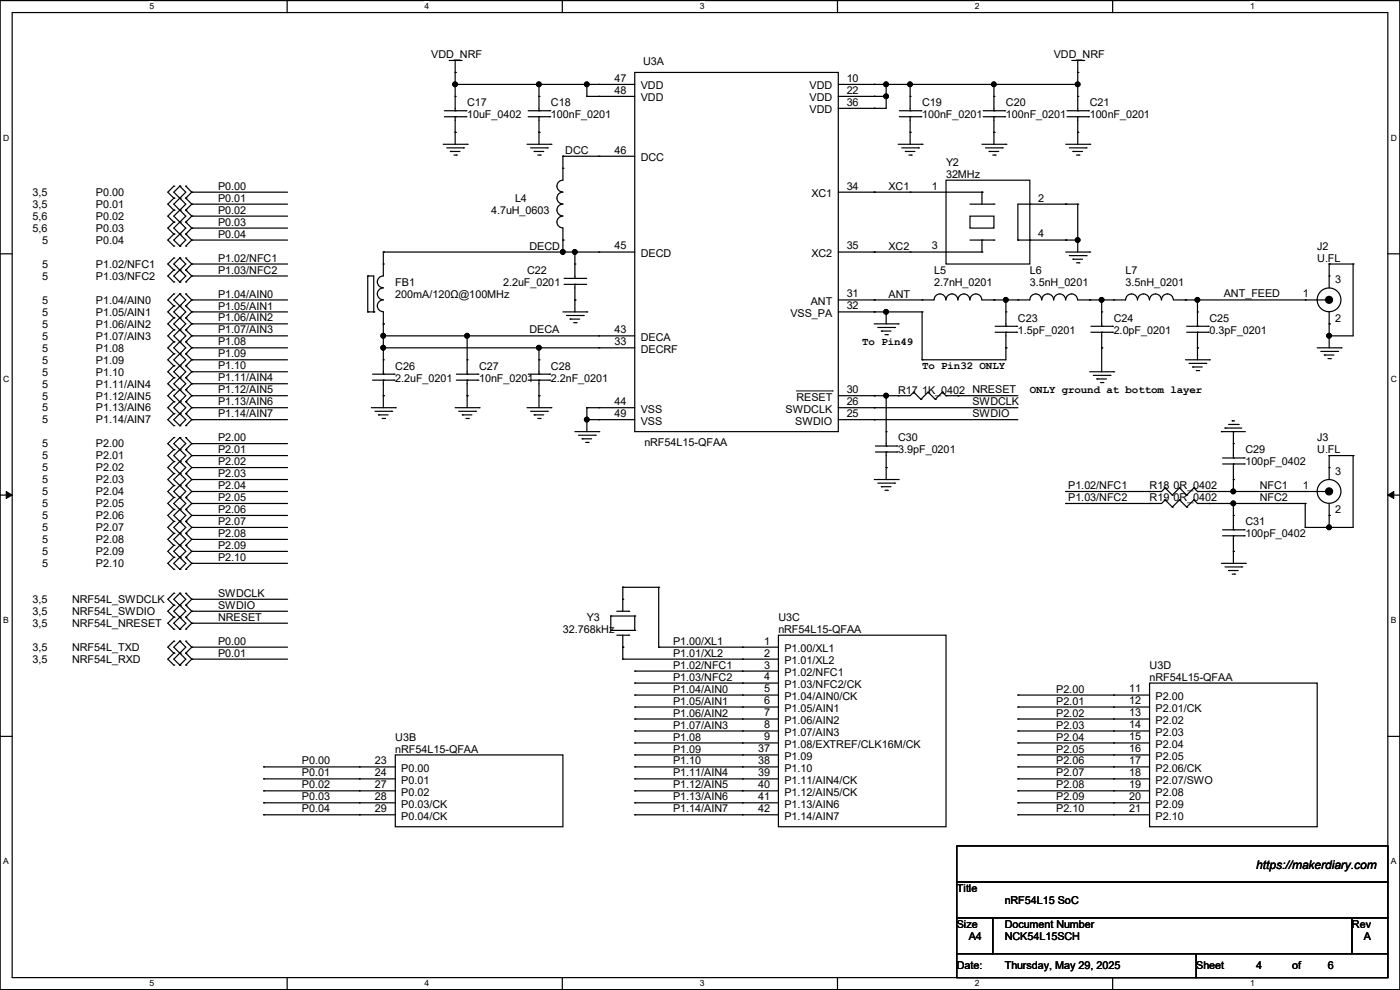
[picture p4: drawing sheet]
<svg xmlns="http://www.w3.org/2000/svg" width="297mm" height="210mm" viewBox="0 0 297 210" stroke-linecap="round" stroke-linejoin="round" font-family="sans-serif">
<path d="M0 .1h297v209.8h-297zM2.6 2.7h291.8v204.7h-291.8z" fill="none" stroke="#000" stroke-width=".25"/>
<g fill="#fff">
<path d="M31.7 .4h1v2h-1z"/>
<path d="M31.7 207.6h1v2h-1z"/>
</g>
<path d="M60.9 .1v2.6M60.9 207.4v2.5" fill="none" stroke="#000" stroke-width=".25"/>
<g fill="#fff">
<path d="M90.1 .4h1v2h-1z"/>
<path d="M90.1 207.6h1v2h-1z"/>
</g>
<path d="M119.3 .1v2.6M119.3 207.4v2.5" fill="none" stroke="#000" stroke-width=".25"/>
<g fill="#fff">
<path d="M148.5 .4h.9v2h-.9z"/>
<path d="M148.5 207.6h.9v2h-.9z"/>
</g>
<path d="M177.7 .1v2.6M177.7 207.4v2.5" fill="none" stroke="#000" stroke-width=".25"/>
<g fill="#fff">
<path d="M206.8 .4h1v2h-1z"/>
<path d="M206.8 207.6h1v2h-1z"/>
</g>
<path d="M236.1 .1v2.6M236.1 207.4v2.5" fill="none" stroke="#000" stroke-width=".25"/>
<g fill="#fff">
<path d="M265.2 .4h1v2h-1z"/>
<path d="M265.2 207.6h1v2h-1z"/>
<path d="M.7 28.2h1.2v2h-1.2z"/>
<path d="M295.1 28.2h1.2v2h-1.2z"/>
<path d="M.7 79.4h1.2v2h-1.2z"/>
<path d="M295.1 79.4h1.2v2h-1.2z"/>
</g>
<path d="M0 53.8h2.6M294.4 53.8h2.6" fill="none" stroke="#000" stroke-width=".25"/>
<g fill="#fff">
<path d="M.7 130.6h1.2v2h-1.2z"/>
<path d="M295.1 130.6h1.1v2h-1.1z"/>
</g>
<path d="M0 105h2.6M294.4 105h2.6" fill="none" stroke="#000" stroke-width=".25"/>
<path d="M1.3 104.3l1.3 .7-1.3 .7zM294.4 105l1.3-.7v1.4z" fill="#000" stroke="#000" stroke-width=".21"/>
<g fill="#fff">
<path d="M.7 181.8h1.2v2h-1.2z"/>
<path d="M295.1 181.8h1.1v2h-1.1z"/>
</g>
<g fill="none" stroke="#000" stroke-width=".25">
<path d="M95.3 12.8h2.5M96.6 15.4h.1M96.6 17.9h.1M96.6 12.8v10.7M96.6 17.9h38.1M97.8 12.8h.1M114.3 17.9h.1M114.3 17.9v5.6M124.5 17.9h.1M124.5 17.9v2.5M127 17.9h.1M134.7 15.4h43.1v76.2h-43.1z"/>
<path d="M177.8 17.9h50.8M185.5 17.9h.1M188 17.9h.1M188 17.9v5.1h-10.2M193.1 17.9h.1M193.1 17.9v5.6M210.9 17.9h.1M210.9 17.9v5.6M227.4 12.8h2.5M228.6 15.4h.1M228.6 17.9h.1M228.6 12.8v10.7"/>
<path d="M229.9 12.8h.1M36.9 39.5h.1M36.9 39.5l-1.3 1.3 1.3 1.2M38.1 39.5h.1M38.1 39.5l-1.2 1.3 2.5 2.5-2.5 2.5 2.5 2.6-2.5 2.5 1.2 1.3M38.1 39.5l1.3 1.3-2.5 2.5 2.5 2.5-2.5 2.6 2.5 2.5-1.3 1.3M39.4 39.5h.1M39.4 39.5l1.3 1.3M94 30.6h5.1M94.3 24.8h4.5M94.3 23.5h4.5M94.8 31.4h3.5"/>
<path d="M95.5 32.1h.1M95.5 32.1h2.1M96.3 32.9h.5M96.6 23.5h.1M96.6 24.8h.1M96.6 20.4h.1M96.6 28.1h.1M96.6 24.8v5.8M96.8 32.9h.1M98.3 31.4h.1M98.8 24.8h.1M98.8 23.5h.1"/>
<path d="M99.1 30.6h.1M111.8 30.6h5.1M112.1 24.8h4.5M112.1 23.5h4.5M112.6 31.4h3.5M113.3 32.1h.1M113.3 32.1h2.1M114.1 32.9h.5M114.3 23.5h.1M114.3 24.8h.1M114.3 20.4h.1M114.3 28.1h.1"/>
<path d="M114.3 24.8v5.8M114.6 32.9h.1M116.1 31.4h.1M116.6 24.8h.1M116.6 23.5h.1M116.9 30.6h.1M119.4 33.1v5.1a1.25 1.25 0 0 0-1.2 1.3 1.25 1.25 0 0 0 1.2 1.2M119.4 35.7h.1M119.4 33.1h.1M119.4 33.1h15.3M124.5 20.4h.1M124.5 20.4h10.2"/>
<path d="M127 20.4h.1M127 33.1h.1M177.8 20.4h10.2M185.5 20.4h.1M185.5 23h.1M188 20.4h.1M190.5 30.6h5.1M190.8 24.8h4.6M190.8 23.5h4.6M191.3 31.4h3.6M192.1 32.1h.1M192.1 32.1h2"/>
<path d="M192.8 32.9h.5M193.1 23.5h.1M193.1 24.8h.1M193.1 20.4h.1M193.1 28.1h.1M193.1 24.8v5.8M193.3 32.9h.1M194.9 31.4h.1M195.4 24.8h.1M195.4 23.5h.1M195.6 30.6h.1M200.7 38.2h17.8v17.8h-17.8z"/>
<path d="M208.3 30.6h5.1M208.6 24.8h4.5M208.6 23.5h4.5M209.1 31.4h3.5M209.8 32.1h.1M209.8 32.1h2.1M210.6 32.9h.5M210.9 23.5h.1M210.9 24.8h.1M210.9 20.4h.1M210.9 28.1h.1M210.9 24.8v5.8"/>
<path d="M211.1 32.9h.1M212.6 31.4h.1M213.1 24.8h.1M213.1 23.5h.1M213.4 30.6h.1M226.1 30.6h5.1M226.4 24.8h4.5M226.4 23.5h4.5M226.9 31.4h3.5M227.6 32.1h.1M227.6 32.1h2.1M228.4 32.9h.5"/>
<path d="M228.6 23.5h.1M228.6 24.8h.1M228.6 20.4h.1M228.6 28.1h.1M228.6 24.8v5.8M228.9 32.9h.1M230.4 31.4h.1M230.9 24.8h.1M230.9 23.5h.1M231.2 30.6h.1M36.9 42h.1M36.9 44.6h.1"/>
<path d="M36.9 47.1h.1M36.9 49.7h.1M36.9 52.2h.1M36.9 54.7h.1M36.9 57.3h.1M36.9 59.8h.1M36.9 44.6l-1.3 1.2 1.3 1.3M36.9 42l-1.3 1.3 1.3 1.3M36.9 47.1l-1.3 1.3 1.3 1.3M36.9 49.7l-1.3 1.2 1.3 1.3M36.9 54.7l-1.3 1.3 1.3 1.3M36.9 57.3l-1.3 1.2 1.3 1.3"/>
<path d="M38.1 42h.1M38.1 44.6h.1M38.1 47.1h.1M38.1 49.7h.1M38.1 52.2h.1M38.1 57.3h.1M38.1 54.7h.1M38.1 59.8h.1M38.1 54.7l-1.2 1.3 2.5 2.5-1.3 1.3M38.1 54.7l1.3 1.3-2.5 2.5 1.2 1.3M39.4 42h.1M39.4 44.6h.1"/>
<path d="M39.4 47.1h.1M39.4 49.7h.1M39.4 52.2h.1M39.4 54.7h.1M39.4 57.3h.1M39.4 59.8h.1M39.4 44.6l1.3 1.2M39.4 47.1l1.3 1.3M39.4 42l1.3 1.3M39.4 49.7l1.3 1.2M39.4 54.7l1.3 1.3M39.4 57.3l1.3 1.2"/>
<path d="M40.7 40.8h.1M40.7 43.3h.1M40.7 45.8h.1M40.7 48.4h.1M40.7 50.9h.1M40.7 56h.1M40.7 58.5h.1M40.7 40.8l-1.3 1.2M40.7 43.3l-1.3 1.3M40.7 45.8l-1.3 1.3M40.7 48.4l-1.3 1.3M40.7 50.9l-1.3 1.3"/>
<path d="M40.7 56l-1.3 1.3M40.7 58.5l-1.3 1.3M40.7 40.8h20.3M40.7 58.5h20.3M40.7 43.3h20.3M40.7 50.9h20.3M40.7 56h20.3M40.7 45.8h20.3M40.7 48.4h20.3M78 58.5h.1M78 58.5h1.3v7.7M78 58.5v7.7"/>
<path d="M81.3 53.5v5a1.25 1.25 0 0 0-1.2 1.3 1.25 1.25 0 0 0 1.2 1.2M81.3 56h.1M81.3 53.5h.1M81.3 53.5h53.4M119.4 50.9h.1M119.4 53.5h.1M119.4 40.8a1.25 1.25 0 0 0-1.2 1.2 1.25 1.25 0 0 0 1.2 1.3M119.4 43.3a1.25 1.25 0 0 0-1.2 1.3 1.25 1.25 0 0 0 1.2 1.2 1.27 1.27 0 0 0-1.2 1.3 1.27 1.27 0 0 0 1.2 1.2v5.2M119.7 59.1h4.5M122 59.1h.1M122 56h.1M122 53.5h.1"/>
<path d="M122 53.5v5.6M124.2 59.1h.1M127 53.5h.1M177.8 53.5h30.5M177.8 40.8h30.5M185.5 40.8h.1M185.5 53.5h.1M193.1 40.8h.1M193.1 53.5h.1M205.8 45.8h5.1v2.6h-5.1zM205.8 43.3h5.1M205.8 50.9h5.1"/>
<path d="M208.3 53.5h.1M208.3 40.8h.1M208.3 50.9h.1M208.3 40.8v2.5M208.3 50.9v2.6M210.9 43.3h.1M210.9 50.9h.1M215.9 50.9h.1M215.9 50.9h12.7M218.5 50.9h.1M218.5 43.3h.1M226.1 43.3h.1"/>
<path d="M226.1 50.9h.1M226.1 53.5h5.1M226.9 54.2h3.5M227.6 55h.1M227.6 55h2.1M228.4 55.8h.5M228.6 43.3h.1M228.6 50.9h.1M228.6 43.3v10.2M228.6 43.3h-12.7v7.6M228.9 55.8h.1M230.4 54.2h.1"/>
<path d="M231.2 53.5h.1M282 58.5h.1M282 56h.1M282 56v5.1M282 56h5.1M287.1 56h.1M287.1 56v15.2h-5.1M36.9 62.4h.1M36.9 64.9h.1M36.9 67.4h.1M36.9 70h.1M36.9 72.5h.1"/>
<path d="M36.9 75.1h.1M36.9 77.6h.1M36.9 62.4l-1.3 1.2 1.3 1.3M36.9 67.4l-1.3 1.3 1.3 1.3M36.9 64.9l-1.3 1.3 1.3 1.2M36.9 70l-1.3 1.2 1.3 1.3M36.9 72.5l-1.3 1.3 1.3 1.3M36.9 75.1l-1.3 1.2 1.3 1.3M36.9 77.6l-1.3 1.3 1.3 1.2M38.1 64.9h.1M38.1 62.4h.1M38.1 67.4h.1"/>
<path d="M38.1 70h.1M38.1 72.5h.1M38.1 75.1h.1M38.1 77.6h.1M38.1 62.4l-1.2 1.2 2.5 2.6-2.5 2.5 2.5 2.5-2.5 2.6 2.5 2.5-2.5 2.6 2.5 2.5-2.5 2.5 2.5 2.6-2.5 2.5 1.2 1.3M38.1 62.4l1.3 1.2-2.5 2.6 2.5 2.5-2.5 2.5 2.5 2.6-2.5 2.5 2.5 2.6-2.5 2.5 2.5 2.5-2.5 2.6 2.5 2.5-1.3 1.3M39.4 62.4h.1M39.4 64.9h.1M39.4 67.4h.1M39.4 70h.1M39.4 72.5h.1M39.4 75.1h.1"/>
<path d="M39.4 77.6h.1M39.4 62.4l1.3 1.2M39.4 67.4l1.3 1.3M39.4 64.9l1.3 1.3M39.4 72.5l1.3 1.3M39.4 75.1l1.3 1.2M39.4 70l1.3 1.2M39.4 77.6l1.3 1.3M40.7 63.6h.1M40.7 66.2h.1M40.7 68.7h.1M40.7 71.2h.1"/>
<path d="M40.7 73.8h.1M40.7 76.3h.1M40.7 78.9h.1M40.7 66.2h20.3M40.7 78.9h20.3M40.7 76.3h20.3M40.7 73.8h20.3M40.7 68.7h20.3M40.7 63.6l-1.3 1.3M40.7 66.2l-1.3 1.2M40.7 68.7l-1.3 1.3M40.7 71.2l-1.3 1.3"/>
<path d="M40.7 73.8l-1.3 1.3M40.7 76.3l-1.3 1.3M40.7 78.9l-1.3 1.2M40.7 71.2h20.3M40.7 63.6h20.3M78 66.2h.1M78 66.2h1.3M79 79.4h4.6M79.3 66.2h.1M81.3 61.1a1.25 1.25 0 0 0-1.2 1.2 1.25 1.25 0 0 0 1.2 1.3M81.3 63.6a1.25 1.25 0 0 0-1.2 1.3 1.25 1.25 0 0 0 1.2 1.2M81.3 68.7h.1"/>
<path d="M81.3 79.4h.1M81.3 76.3h.1M81.3 73.8h.1M81.3 71.2h.1M81.3 73.8h53.4M81.3 71.2h53.4M81.3 66.2v13.2M83.6 79.4h.1M96.8 79.4h4.6M99.1 79.4h.1M99.1 76.3h.1M99.1 71.2h.1"/>
<path d="M99.1 71.2v8.2M101.4 79.4h.1M112.1 79.4h4.5M114.3 79.4h.1M114.3 76.3h.1M114.3 73.8h.1M114.3 73.8v5.6M116.6 79.4h.1M119.4 66.2h5.1M119.7 60.3h4.5M120.2 66.9h3.5M120.9 67.7h.1"/>
<path d="M120.9 67.7h2.1M121.7 68.5h.5M122 60.3h.1M122 63.6h.1M122 60.3v5.9M122.2 68.5h.1M123.7 66.9h.1M124.2 60.3h.1M124.5 66.2h.1M127 71.2h.1M127 73.8h.1M177.8 63.6h20.4a1.25 1.25 0 0 1 1.2-1.2 1.25 1.25 0 0 1 1.3 1.2"/>
<path d="M177.8 66.2h17.8M185.5 63.6h.1M185.5 66.2h.1M185.5 68.7h5M186.2 69.5h3.6M187 70.2h.1M187 70.2h2M187.7 71h.6M188 66.2h.1M188 66.2v2.5M188.3 71h.1M189.8 69.5h.1"/>
<path d="M190.5 68.7h.1M195.6 63.6h.1M195.6 66.2h.1M195.6 76.3h.1M195.6 66.2v10.1M203.2 63.6a1.25 1.25 0 0 0-1.2-1.2 1.25 1.25 0 0 0-1.3 1.2M205.7 63.6a1.25 1.25 0 0 0-1.2-1.2 1.25 1.25 0 0 0-1.3 1.2M208.3 63.6a1.25 1.25 0 0 0-1.3-1.2 1.25 1.25 0 0 0-1.2 1.2M208.3 63.6h10.2a1.25 1.25 0 0 1 1.2-1.2 1.25 1.25 0 0 1 1.3 1.2M210.9 63.6h.1M211.1 70.5h4.6M211.1 69.2h4.6"/>
<path d="M213.4 69.2h.1M213.4 70.5h.1M213.4 66.2h.1M213.4 73.8h.1M213.4 63.6h.1M213.4 70.5v5.8h-17.8M213.4 63.6v5.6M215.7 70.5h.1M215.7 69.2h.1M215.9 63.6h.1M223.5 63.6a1.25 1.25 0 0 0-1.2-1.2 1.25 1.25 0 0 0-1.3 1.2M226.1 63.6a1.25 1.25 0 0 0-1.3-1.2 1.25 1.25 0 0 0-1.2 1.2"/>
<path d="M228.6 63.6a1.25 1.25 0 0 0-1.2-1.2 1.25 1.25 0 0 0-1.3 1.2M228.6 63.6h10.2a1.27 1.27 0 0 1 1.3-1.2 1.27 1.27 0 0 1 1.2 1.2 1.25 1.25 0 0 1 1.3-1.2 1.25 1.25 0 0 1 1.2 1.2M231.2 63.6h.1M231.2 78.9h5.1M231.4 70.5h4.6M231.4 69.2h4.6M231.9 79.6h3.6M233.7 69.2h.1M233.7 70.5h.1M233.7 66.2h.1M233.7 73.8h.1M233.7 63.6h.1"/>
<path d="M233.7 63.6v5.6M233.7 70.5v8.4M235.5 79.6h.1M236 70.5h.1M236 69.2h.1M236.3 78.9h.1M236.3 63.6h.1M246.4 63.6a1.25 1.25 0 0 0-1.3-1.2 1.25 1.25 0 0 0-1.2 1.2M248.9 63.6a1.25 1.25 0 0 0-1.2-1.2 1.25 1.25 0 0 0-1.3 1.2M249 63.6h32.2M251.5 63.6h.1M251.5 76.3h5.1"/>
<path d="M251.8 70.5h4.5M251.8 69.2h4.5M252.3 77.1h3.5M253 77.9h.1M253 77.9h2.1M253.8 78.6h.5M254 69.2h.1M254 70.5h.1M254 66.2h.1M254 73.8h.1M254 63.6h.1M254 63.6v5.6"/>
<path d="M254 70.5v5.8M254.3 78.6h.1M255.8 77.1h.1M256.3 70.5h.1M256.3 69.2h.1M256.6 76.3h.1M276.9 63.6h.1M279.4 73.8h5.1M280.2 74.5h3.6M281 75.3h.1M281 75.3h2M281.2 63.6h.1"/>
<path d="M281.7 76.1h.5M282 68.7h.1M282 71.2h.1M282 66.2v7.6M282.2 76.1h.1M283.8 74.5h.1M284.5 73.8h.1M36.9 80.1h.1M36.9 82.7h.1M36.9 85.2h.1M36.9 87.8h.1M36.9 90.3h.1"/>
<path d="M36.9 92.8h.1M36.9 95.4h.1M36.9 97.9h.1M36.9 80.1l-1.3 1.3 1.3 1.3M36.9 82.7l-1.3 1.2 1.3 1.3M36.9 85.2l-1.3 1.3 1.3 1.3M36.9 87.8l-1.3 1.2 1.3 1.3M36.9 92.8l-1.3 1.3 1.3 1.3M36.9 97.9l-1.3 1.3 1.3 1.3M36.9 95.4l-1.3 1.2 1.3 1.3M38.1 80.1h.1M38.1 82.7h.1"/>
<path d="M38.1 85.2h.1M38.1 87.8h.1M38.1 90.3h.1M38.1 95.4h.1M38.1 92.8h.1M38.1 97.9h.1M38.1 92.8l-1.2 1.3 2.5 2.5-2.5 2.6 2.5 2.5-2.5 2.6 2.5 2.5-2.5 2.5 2.5 2.6-2.5 2.5 2.5 2.6-2.5 2.5 1.2 1.3M38.1 92.8l1.3 1.3-2.5 2.5 2.5 2.6-2.5 2.5 2.5 2.6-2.5 2.5 2.5 2.5-2.5 2.6 2.5 2.5-2.5 2.6 2.5 2.5-1.3 1.3M39.4 80.1h.1M39.4 82.7h.1M39.4 85.2h.1M39.4 87.8h.1"/>
<path d="M39.4 90.3h.1M39.4 92.8h.1M39.4 95.4h.1M39.4 97.9h.1M39.4 80.1l1.3 1.3M39.4 82.7l1.3 1.2M39.4 85.2l1.3 1.3M39.4 87.8l1.3 1.2M39.4 92.8l1.3 1.3M39.4 95.4l1.3 1.2M39.4 97.9l1.3 1.3M40.7 81.4h.1"/>
<path d="M40.7 83.9h.1M40.7 86.5h.1M40.7 89h.1M40.7 94.1h.1M40.7 96.6h.1M40.7 99.2h.1M40.7 86.5h20.3M40.7 81.4l-1.3 1.3M40.7 83.9l-1.3 1.3M40.7 86.5l-1.3 1.3M40.7 89l-1.3 1.3M40.7 94.1l-1.3 1.3"/>
<path d="M40.7 96.6l-1.3 1.3M40.7 99.2l-1.3 1.3M40.7 89h20.3M40.7 83.9h20.3M40.7 81.4h20.3M40.7 94.1h20.3M40.7 96.6h20.3M40.7 99.2h20.3M78.8 86.5h5.1M79 80.6h4.6M79.5 87.2h3.6M80.3 88h.1"/>
<path d="M80.3 88h2M81.1 88.8h.5M81.3 80.6h.1M81.3 83.9h.1M81.3 80.6v5.9M81.6 88.8h.1M83.1 87.2h.1M83.6 80.6h.1M83.9 86.5h.1M96.6 86.5h5M96.8 80.6h4.6M97.3 87.2h3.6"/>
<path d="M98.1 88h.1M98.1 88h2M98.8 88.8h.6M99.1 80.6h.1M99.1 83.9h.1M99.1 80.6v5.9M99.4 88.8h.1M100.9 87.2h.1M101.4 80.6h.1M101.6 86.5h.1M111.8 86.5h5.1M112.1 80.6h4.5"/>
<path d="M112.6 87.2h3.5M113.3 88h.1M113.3 88h2.1M114.1 88.8h.5M114.3 80.6h.1M114.3 83.9h.1M114.3 80.6v5.9M114.6 88.8h.1M116.1 87.2h.1M116.6 80.6h.1M116.9 86.5h.1M122 91.6h5"/>
<path d="M122.7 92.3h3.6M123.5 93.1h.1M123.5 93.1h2M124.2 93.9h.6M124.5 86.5h.1M124.5 89h.1M124.5 86.5h10.2M124.5 89h10.2M124.5 86.5v5.1M124.8 93.9h.1M126.3 92.3h.1M127 91.6h.1"/>
<path d="M127 86.5h.1M127 89h.1M177.8 86.5h38.1M177.8 89h38.1M185.5 83.9h.1M185.5 86.5h.1M185.5 89h.1M185.7 95.9h4.6M185.7 94.6h4.6M188 94.6h.1M188 95.9h.1M188 91.6h.1"/>
<path d="M188 99.2h.1M188 83.9h.1M188 83.9v10.7M188 95.9v5.8M190.3 95.9h.1M190.3 94.6h.1M190.5 83.9h.1M193.8 83.2h.1M193.8 83.2l-.7 .7h-15.3M193.8 83.2l1.6 1.5M195.4 84.7h.1M196.9 83.2h.1"/>
<path d="M196.9 83.2l-1.5 1.5M196.9 83.2l1.5 1.5M198.4 84.7h.1M199.9 83.2h.1M199.9 83.2l-1.5 1.5M199.9 83.2l.8 .7M200.7 83.9h.1M200.7 83.9h15.2M203.2 83.9h.1M232.7 80.4h.1M232.7 80.4h2M233.5 81.2h.5"/>
<path d="M234 81.2h.1M259.1 91.6h.1M259.1 91.6h5.1M259.4 98.4h4.5M259.4 97.2h4.5M259.9 90.8h.1M259.9 90.8h3.5M260.6 90h2.1M261.4 89.3h.1M261.4 89.3h.5M261.7 97.2h.1M261.7 98.4h.1"/>
<path d="M261.7 94.1h.1M261.7 91.6h.1M261.7 91.6v5.6M261.7 98.4v5.9M262.7 90h.1M263.9 98.4h.1M263.9 97.2h.1M282 99.2h.1M282 96.6h.1M282 96.6v5.1M282 96.6h5.1M287.1 96.6h.1"/>
<path d="M287.1 96.6v15.3h-10.2M36.9 100.5h.1M36.9 103h.1M36.9 105.5h.1M36.9 108.1h.1M36.9 110.6h.1M36.9 113.2h.1M36.9 115.7h.1M36.9 118.2h.1M36.9 100.5l-1.3 1.2 1.3 1.3M36.9 103l-1.3 1.3 1.3 1.2M36.9 105.5l-1.3 1.3 1.3 1.3"/>
<path d="M36.9 108.1l-1.3 1.2 1.3 1.3M36.9 110.6l-1.3 1.3 1.3 1.3M36.9 113.2l-1.3 1.2 1.3 1.3M36.9 115.7l-1.3 1.3 1.3 1.2M36.9 118.2l-1.3 1.3 1.3 1.3M38.1 100.5h.1M38.1 103h.1M38.1 105.5h.1M38.1 108.1h.1M38.1 110.6h.1M38.1 113.2h.1M38.1 115.7h.1"/>
<path d="M38.1 118.2h.1M39.4 100.5h.1M39.4 103h.1M39.4 105.5h.1M39.4 108.1h.1M39.4 110.6h.1M39.4 113.2h.1M39.4 115.7h.1M39.4 118.2h.1M39.4 100.5l1.3 1.2M39.4 103l1.3 1.3M39.4 105.5l1.3 1.3"/>
<path d="M39.4 108.1l1.3 1.2M39.4 110.6l1.3 1.3M39.4 113.2l1.3 1.2M39.4 115.7l1.3 1.3M39.4 118.2l1.3 1.3M40.7 101.7h.1M40.7 104.3h.1M40.7 106.8h.1M40.7 109.3h.1M40.7 111.9h.1M40.7 114.4h.1M40.7 117h.1"/>
<path d="M40.7 119.5h.1M40.7 101.7h20.3M40.7 119.5h20.3M40.7 101.7l-1.3 1.3M40.7 104.3l-1.3 1.2M40.7 106.8l-1.3 1.3M40.7 109.3l-1.3 1.3M40.7 111.9l-1.3 1.3M40.7 114.4l-1.3 1.3M40.7 117l-1.3 1.2M40.7 119.5l-1.3 1.3M40.7 104.3h20.3"/>
<path d="M40.7 106.8h20.3M40.7 109.3h20.3M40.7 111.9h20.3M40.7 114.4h20.3M40.7 117h20.3M185.5 101.7h5M186.2 102.5h3.6M187 103.3h.1M187 103.3h2M187.7 104h.6M188.3 104h.1M189.8 102.5h.1"/>
<path d="M190.5 101.7h.1M226.1 104.3h.1M226.1 106.8h.1M243.9 104.3h.1M243.9 106.8h.1M247.2 103.5h.1M247.2 106h.1M247.2 103.5l-.8 .8h-20.3M247.2 103.5l1.5 1.5M247.2 106l-.8 .8h-20.3M247.2 106l1.5 1.6M248.7 105h.1"/>
<path d="M248.7 107.6h.1M250.2 103.5h.1M250.2 106h.1M250.2 103.5l-1.5 1.5M250.2 103.5l1.6 1.5M250.2 106l-1.5 1.6M250.2 106l1.6 1.6M251.8 105h.1M251.8 107.6h.1M253.3 103.5h.1M253.3 106h.1M253.3 103.5l-1.5 1.5"/>
<path d="M253.3 103.5l.7 .8M253.3 106l-1.5 1.6M253.3 106l.7 .8M254 104.3h.1M254 106.8h.1M254 104.3h27.2M254 106.8h22.9M256.6 104.3h.1M256.6 106.8h.1M259.1 119.5h5.1M259.4 113.7h4.5M259.4 112.4h4.5"/>
<path d="M261.7 112.4h.1M261.7 113.7h.1M261.7 109.3h.1M261.7 117h.1M261.7 101.7h.1M261.7 106.8h.1M261.7 104.3h.1M261.7 106.8v5.6M261.7 113.7v5.8M263.9 113.7h.1M263.9 112.4h.1M264.2 119.5h.1"/>
<path d="M276.9 104.3h.1M276.9 111.9h.1M276.9 106.8h.1M276.9 106.8v5.1M281.2 104.3h.1M282 109.3h.1M282 111.9h.1M282 106.8v5.1M36.9 120.8h.1M36.9 125.9h.1M36.9 128.4h.1M36.9 130.9h.1"/>
<path d="M36.9 133.5h.1M36.9 138.6h.1M36.9 136h.1M36.9 125.9l-1.3 1.2 1.3 1.3M36.9 130.9l-1.3 1.3 1.3 1.3M36.9 128.4l-1.3 1.3 1.3 1.2M36.9 136l-1.3 1.3 1.3 1.3M36.9 138.6l-1.3 1.2 1.3 1.3M38.1 120.8h.1M38.1 128.4h.1M38.1 125.9h.1M38.1 130.9h.1"/>
<path d="M38.1 133.5h.1M38.1 138.6h.1M38.1 136h.1M38.1 125.9l-1.2 1.2 2.5 2.6-2.5 2.5 1.2 1.3M38.1 125.9l1.3 1.2-2.5 2.6 2.5 2.5-1.3 1.3M38.1 136l1.3 1.3-2.5 2.5 1.2 1.3M38.1 136l-1.2 1.3 2.5 2.5-1.3 1.3M39.4 120.8h.1M39.4 125.9h.1M39.4 128.4h.1M39.4 130.9h.1M39.4 133.5h.1"/>
<path d="M39.4 138.6h.1M39.4 136h.1M39.4 130.9l1.3 1.3M39.4 125.9l1.3 1.2M39.4 128.4l1.3 1.3M39.4 136l1.3 1.3M39.4 138.6l1.3 1.2M40.7 127.1h.1M40.7 129.7h.1M40.7 132.2h.1M40.7 137.3h.1M40.7 139.8h.1"/>
<path d="M40.7 127.1l-1.3 1.3M40.7 129.7l-1.3 1.2M40.7 132.2l-1.3 1.3M40.7 139.8l-1.3 1.3M40.7 137.3l-1.3 1.3M40.7 129.7h20.3M40.7 137.3h20.3M40.7 139.8h20.3M40.7 127.1h20.3M40.7 132.2h20.3M129.6 130.7h.1M129.6 133.7h.1"/>
<path d="M129.6 133.7h5.1M129.6 130.7h5.1M129.6 130.7v3M130.9 134.7h2.5M130.9 129.7h2.5M132.1 137.3h.1M132.1 127.1h.1M132.1 139.8h.1M132.1 124.6h.1M132.1 124.6v5.1M132.1 134.7v5.1M132.1 139.8h33"/>
<path d="M132.1 124.6h7.6M133.4 134.7h.1M133.4 129.7h.1M134.7 133.7h.1M134.7 130.7h.1M134.7 130.7v3M139.7 124.6h.1M139.7 137.3h.1M139.7 137.3h25.4M139.7 124.6v12.7M157.5 137.3h.1M157.5 139.8h.1"/>
<path d="M165.1 134.7h35.6v40.7h-35.6zM259.9 120.3h3.5M260.6 121h.1M260.6 121h2.1M261.4 121.8h.5M261.9 121.8h.1M263.4 120.3h.1M0 156.2h2.6M36.9 141.1h.1M38.1 141.1h.1M39.4 141.1h.1M134.7 142.4h.1"/>
<path d="M134.7 144.9h.1M134.7 147.4h.1M134.7 150h.1M134.7 152.5h.1M134.7 155.1h.1M134.7 157.6h.1M134.7 147.4h30.4M134.7 150h30.4M134.7 152.5h30.4M134.7 155.1h30.4M134.7 157.6h30.4M134.7 142.4h30.4"/>
<path d="M134.7 144.9h30.4M157.5 142.4h.1M157.5 144.9h.1M157.5 147.4h.1M157.5 150h.1M157.5 152.5h.1M157.5 155.1h.1M157.5 157.6h.1M215.9 147.4h.1M215.9 150h.1M215.9 152.5h.1M215.9 155.1h.1"/>
<path d="M215.9 157.6h.1M215.9 147.4h28M215.9 150h28M215.9 152.5h28M215.9 155.1h28M215.9 157.6h28M236.3 147.4h.1M236.3 150h.1M236.3 152.5h.1M236.3 155.1h.1M236.3 157.6h.1M243.9 144.9h35.5v30.5h-35.5z"/>
<path d="M294.4 156.2h2.6M55.9 162.7h.1M55.9 165.2h.1M55.9 167.8h.1M55.9 170.3h.1M55.9 172.8h.1M55.9 162.7h28M55.9 165.2h28M55.9 167.8h28M55.9 170.3h28M55.9 172.8h28M76.2 162.7h.1"/>
<path d="M76.2 165.2h.1M76.2 167.8h.1M76.2 170.3h.1M76.2 172.8h.1M83.9 160.1h35.5v15.3h-35.5zM134.7 160.1h.1M134.7 162.7h.1M134.7 165.2h.1M134.7 167.8h.1M134.7 170.3h.1M134.7 172.8h.1M134.7 162.7h30.4"/>
<path d="M134.7 165.2h30.4M134.7 167.8h30.4M134.7 170.3h30.4M134.7 172.8h30.4M134.7 160.1h30.4M157.5 160.1h.1M157.5 162.7h.1M157.5 165.2h.1M157.5 167.8h.1M157.5 170.3h.1M157.5 172.8h.1M203 179.5h91.4v7.6h-91.4z"/>
<path d="M215.9 160.1h.1M215.9 162.7h.1M215.9 165.2h.1M215.9 167.8h.1M215.9 170.3h.1M215.9 172.8h.1M215.9 162.7h28M215.9 165.2h28M215.9 167.8h28M215.9 170.3h28M215.9 172.8h28M215.9 160.1h28"/>
<path d="M236.3 160.1h.1M236.3 162.7h.1M236.3 165.2h.1M236.3 167.8h.1M236.3 170.3h.1M236.3 172.8h.1M203 187.1h91.4v7.6h-91.4zM203 194.7h7.6v7.6h-7.6zM210.6 194.7h76.2v7.6h-76.2zM286.8 194.7h7.6v7.6h-7.6zM203 202.3h50.8v5.1h-50.8zM253.8 202.3h40.6v5.1h-40.6z"/>
<circle cx="282" cy="63.6" r="2.52"/>
<circle cx="282" cy="104.2" r="2.52"/>
</g>
<path d="M169 82.9h7.6M176.6 82.9h.1" fill="none" stroke="#000" stroke-width=".21"/>
<g fill="#000" stroke="#000" stroke-width=".25">
<circle cx="96.5" cy="17.9" r=".49"/>
<circle cx="114.3" cy="17.9" r=".49"/>
<circle cx="124.5" cy="17.9" r=".49"/>
<circle cx="188" cy="17.9" r=".49"/>
<circle cx="193.1" cy="17.9" r=".49"/>
<circle cx="210.8" cy="17.9" r=".49"/>
<circle cx="228.6" cy="17.9" r=".49"/>
<circle cx="188" cy="20.4" r=".49"/>
<circle cx="119.4" cy="53.4" r=".49"/>
<circle cx="121.9" cy="53.4" r=".49"/>
<circle cx="228.6" cy="50.9" r=".49"/>
<circle cx="81.3" cy="71.2" r=".49"/>
<circle cx="81.3" cy="73.8" r=".49"/>
<circle cx="99.1" cy="71.2" r=".49"/>
<circle cx="114.3" cy="73.8" r=".49"/>
<circle cx="188" cy="66.1" r=".49"/>
<circle cx="213.4" cy="63.6" r=".49"/>
<circle cx="233.7" cy="63.6" r=".49"/>
<circle cx="254" cy="63.6" r=".49"/>
<circle cx="282" cy="71.2" r=".49"/>
<circle cx="282" cy="63.6" r=".74"/>
<circle cx="124.5" cy="89" r=".49"/>
<circle cx="188" cy="83.9" r=".49"/>
<circle cx="261.6" cy="106.8" r=".49"/>
<circle cx="261.6" cy="104.2" r=".49"/>
<circle cx="282" cy="111.9" r=".49"/>
<circle cx="282" cy="104.2" r=".74"/>
</g>
<text font-size="2.5" x="266.5" y="184.3">https://makerdiary.com</text>
<g font-size="2.3">
<text x="91.5" y="12.4">VDD_NRF</text>
<text x="130.3" y="17.4">47</text>
<text x="136.4" y="13.9">U3A</text>
<text x="179.6" y="17.4">10</text>
<text x="223.6" y="12.4">VDD_NRF</text>
<text x="99.1" y="22.5">C17</text>
<text x="116.9" y="22.5">C18</text>
<text x="130.3" y="19.9">48</text>
<text x="135.9" y="19">VDD</text>
<text x="135.9" y="21.5">VDD</text>
<text x="171.7" y="19">VDD</text>
<text x="171.7" y="21.5">VDD</text>
<text x="179.6" y="19.9">22</text>
<text x="179.6" y="22.4">36</text>
<text x="195.6" y="22.5">C19</text>
<text x="213.4" y="22.5">C20</text>
<text x="231.2" y="22.5">C21</text>
<text x="99.1" y="25.1">10uF_0402</text>
<text x="116.9" y="25.1">100nF_0201</text>
<text x="171.7" y="24">VDD</text>
<text x="195.6" y="25.1">100nF_0201</text>
<text x="213.4" y="25.1">100nF_0201</text>
<text x="231.2" y="25.1">100nF_0201</text>
<text x="119.9" y="32.6">DCC</text>
<text x="130.3" y="32.6">46</text>
<text x="135.9" y="34.2">DCC</text>
<text x="200.7" y="35.2">Y2</text>
<text x="6.9" y="41.6">3,5</text>
<text x="20.4" y="41.6">P0.00</text>
<text x="46.3" y="40.3">P0.00</text>
<text x="172.2" y="41.8">XC1</text>
<text x="179.6" y="40.2">34</text>
<text x="188.5" y="40.3">XC1</text>
<text x="197.7" y="40.2">1</text>
<text x="200.7" y="37.8">32MHz</text>
<text x="6.9" y="44.1">3,5</text>
<text x="6.9" y="46.7">5,6</text>
<text x="20.4" y="44.1">P0.01</text>
<text x="20.4" y="46.7">P0.02</text>
<text x="46.3" y="42.8">P0.01</text>
<text x="46.3" y="45.3">P0.02</text>
<text x="46.3" y="47.9">P0.03</text>
<text x="104.2" y="45.4">4.7uH_0603</text>
<text x="109.3" y="42.8">L4</text>
<text x="220.3" y="42.8">2</text>
<text x="6.9" y="49.2">5,6</text>
<text x="8.9" y="51.7">5</text>
<text x="20.4" y="49.2">P0.03</text>
<text x="20.4" y="51.7">P0.04</text>
<text x="46.3" y="50.4">P0.04</text>
<text x="112.3" y="53">DECD</text>
<text x="130.3" y="52.9">45</text>
<text x="179.6" y="52.9">35</text>
<text x="188.5" y="53">XC2</text>
<text x="197.7" y="52.9">3</text>
<text x="220.3" y="50.4">4</text>
<text x="279.4" y="53">J2</text>
<text x="8.9" y="56.8">5</text>
<text x="8.9" y="59.4">5</text>
<text x="20.4" y="56.8">P1.02/NFC1</text>
<text x="20.4" y="59.4">P1.03/NFC2</text>
<text x="46.3" y="55.5">P1.02/NFC1</text>
<text x="46.3" y="58">P1.03/NFC2</text>
<text x="111.8" y="58.1">C22</text>
<text x="135.9" y="54.5">DECD</text>
<text x="172.2" y="54.5">XC2</text>
<text x="198.2" y="58.1">L5</text>
<text x="218.5" y="58.1">L6</text>
<text x="238.8" y="58.1">L7</text>
<text x="279.4" y="55.5">U.FL</text>
<text x="8.9" y="64.4">5</text>
<text x="20.4" y="64.4">P1.04/AIN0</text>
<text x="46.3" y="63.1">P1.04/AIN0</text>
<text x="46.3" y="65.7">P1.05/AIN1</text>
<text x="83.9" y="60.6">FB1</text>
<text x="83.9" y="63.2">200mA/120Ω@100MHz</text>
<text x="106.7" y="60.6">2.2uF_0201</text>
<text x="172" y="64.7">ANT</text>
<text x="179.6" y="63.1">31</text>
<text x="179.6" y="65.6">32</text>
<text x="188.5" y="63.1">ANT</text>
<text x="198.2" y="60.6">2.7nH_0201</text>
<text x="218.5" y="60.6">3.5nH_0201</text>
<text x="238.8" y="60.6">3.5nH_0201</text>
<text x="259.6" y="62.9">ANT_FEED</text>
<text x="276.4" y="63.1">1</text>
<text x="283.3" y="60.1">3</text>
<text x="8.9" y="67">5</text>
<text x="8.9" y="69.5">5</text>
<text x="20.4" y="67">P1.05/AIN1</text>
<text x="20.4" y="69.5">P1.06/AIN2</text>
<text x="46.3" y="68.2">P1.06/AIN2</text>
<text x="46.3" y="70.7">P1.07/AIN3</text>
<text x="112.3" y="70.7">DECA</text>
<text x="130.3" y="70.7">43</text>
<text x="167.7" y="67.2">VSS_PA</text>
<text x="215.9" y="68.2">C23</text>
<text x="215.9" y="70.8">1.5pF_0201</text>
<text x="236.3" y="68.2">C24</text>
<text x="236.3" y="70.8">2.0pF_0201</text>
<text x="256.6" y="68.2">C25</text>
<text x="256.6" y="70.8">0.3pF_0201</text>
<text x="283.3" y="68.2">2</text>
<text x="8.9" y="72.1">5</text>
<text x="8.9" y="74.6">5</text>
<text x="8.9" y="77.1">5</text>
<text x="20.4" y="72.1">P1.07/AIN3</text>
<text x="20.4" y="74.6">P1.08</text>
<text x="20.4" y="77.1">P1.09</text>
<text x="46.3" y="73.3">P1.08</text>
<text x="46.3" y="75.8">P1.09</text>
<text x="130.3" y="73.2">33</text>
<text x="135.9" y="72.3">DECA</text>
<text x="135.9" y="74.8">DECRF</text>
<text x="182.9" y="73.1">To Pin49</text>
<text x="8.9" y="79.7">5</text>
<text x="8.9" y="82.2">5</text>
<text x="20.4" y="79.7">P1.10</text>
<text x="20.4" y="82.2">P1.11/AIN4</text>
<text x="46.3" y="78.4">P1.10</text>
<text x="46.3" y="80.9">P1.11/AIN4</text>
<text x="46.3" y="83.4">P1.12/AIN5</text>
<text x="83.9" y="78.4">C26</text>
<text x="83.9" y="80.9">2.2uF_0201</text>
<text x="101.6" y="78.4">C27</text>
<text x="101.6" y="80.9">10nF_0201</text>
<text x="116.9" y="78.4">C28</text>
<text x="116.9" y="80.9">2.2nF_0201</text>
<text x="179.6" y="83.4">30</text>
<text x="190.5" y="83.5">R17 1K_0402 NRESET</text>
<text x="195.6" y="78.2">To Pin32 ONLY</text>
<text x="218.5" y="83.3">ONLY ground at bottom layer</text>
<text x="8.9" y="84.8">5</text>
<text x="8.9" y="87.3">5</text>
<text x="8.9" y="89.8">5</text>
<text x="20.4" y="84.8">P1.12/AIN5</text>
<text x="20.4" y="87.3">P1.13/AIN6</text>
<text x="20.4" y="89.8">P1.14/AIN7</text>
<text x="46.3" y="86">P1.13/AIN6</text>
<text x="46.3" y="88.5">P1.14/AIN7</text>
<text x="130.3" y="85.9">44</text>
<text x="130.3" y="88.5">49</text>
<text x="135.9" y="87.5">VSS</text>
<text x="166.7" y="87.5">SWDCLK</text>
<text x="169" y="85">RESET</text>
<text x="179.6" y="85.9">26</text>
<text x="179.6" y="88.5">25</text>
<text x="206.3" y="86">SWDCLK</text>
<text x="206.3" y="88.5">SWDIO</text>
<text x="8.9" y="94.9">5</text>
<text x="20.4" y="94.9">P2.00</text>
<text x="46.3" y="93.6">P2.00</text>
<text x="135.9" y="90.1">VSS</text>
<text x="136.7" y="94.7">nRF54L15-QFAA</text>
<text x="168.7" y="90.1">SWDIO</text>
<text x="190.5" y="93.6">C30</text>
<text x="279.4" y="93.6">J3</text>
<text x="8.9" y="97.5">5</text>
<text x="8.9" y="100">5</text>
<text x="20.4" y="97.5">P2.01</text>
<text x="20.4" y="100">P2.02</text>
<text x="46.3" y="96.1">P2.01</text>
<text x="46.3" y="98.7">P2.02</text>
<text x="46.3" y="101.2">P2.03</text>
<text x="190.5" y="96.2">3.9pF_0201</text>
<text x="264.2" y="96.2">C29</text>
<text x="264.2" y="98.7">100pF_0402</text>
<text x="279.4" y="96.2">U.FL</text>
<text x="283.3" y="100.8">3</text>
<text x="8.9" y="102.5">5</text>
<text x="8.9" y="105.1">5</text>
<text x="8.9" y="107.6">5</text>
<text x="20.4" y="102.5">P2.03</text>
<text x="20.4" y="105.1">P2.04</text>
<text x="20.4" y="107.6">P2.05</text>
<text x="46.3" y="103.8">P2.04</text>
<text x="46.3" y="106.3">P2.05</text>
<text x="226.6" y="103.8">P1.02/NFC1</text>
<text x="226.6" y="106.3">P1.03/NFC2</text>
<text x="243.9" y="103.8">R18 0R_0402</text>
<text x="243.9" y="106.3">R19 0R_0402</text>
<text x="267.3" y="103.8">NFC1</text>
<text x="267.3" y="106.3">NFC2</text>
<text x="276.4" y="103.7">1</text>
<text x="8.9" y="110.2">5</text>
<text x="8.9" y="112.7">5</text>
<text x="20.4" y="110.2">P2.06</text>
<text x="20.4" y="112.7">P2.07</text>
<text x="46.3" y="108.8">P2.06</text>
<text x="46.3" y="111.4">P2.07</text>
<text x="46.3" y="113.9">P2.08</text>
<text x="264.2" y="111.4">C31</text>
<text x="264.2" y="114">100pF_0402</text>
<text x="283.3" y="108.9">2</text>
<text x="8.9" y="115.2">5</text>
<text x="8.9" y="117.8">5</text>
<text x="20.4" y="115.2">P2.08</text>
<text x="20.4" y="117.8">P2.09</text>
<text x="46.3" y="116.5">P2.09</text>
<text x="46.3" y="119">P2.10</text>
<text x="8.9" y="120.3">5</text>
<text x="20.4" y="120.3">P2.10</text>
<text x="6.9" y="127.9">3,5</text>
<text x="6.9" y="130.5">3,5</text>
<text x="15.3" y="127.9">NRF54L_SWDCLK</text>
<text x="15.3" y="130.5">NRF54L_SWDIO</text>
<text x="46.3" y="126.6">SWDCLK</text>
<text x="46.3" y="129.2">SWDIO</text>
<text x="46.3" y="131.7">NRESET</text>
<text x="124.5" y="131.7">Y3</text>
<text x="165.1" y="131.7">U3C</text>
<text x="6.9" y="133">3,5</text>
<text x="15.3" y="133">NRF54L_NRESET</text>
<text x="46.3" y="136.8">P0.00</text>
<text x="119.4" y="134.3">32.768kHz</text>
<text x="142.8" y="136.8">P1.00/XL1</text>
<text x="162.1" y="136.7">1</text>
<text x="165.1" y="134.3">nRF54L15-QFAA</text>
<text x="6.9" y="140.6">3,5</text>
<text x="6.9" y="138.1">3,5</text>
<text x="15.3" y="140.6">NRF54L_RXD</text>
<text x="15.3" y="138.1">NRF54L_TXD</text>
<text x="46.3" y="139.3">P0.01</text>
<text x="142.8" y="139.3">P1.01/XL2</text>
<text x="142.8" y="141.9">P1.02/NFC1</text>
<text x="162.1" y="139.3">2</text>
<text x="162.1" y="141.8">3</text>
<text x="166.4" y="138.3">P1.00/XL1</text>
<text x="166.4" y="140.9">P1.01/XL2</text>
<text x="166.4" y="143.4">P1.02/NFC1</text>
<text x="243.9" y="141.9">U3D</text>
<text x="142.8" y="144.4">P1.03/NFC2</text>
<text x="142.8" y="146.9">P1.04/AIN0</text>
<text x="142.8" y="149.5">P1.05/AIN1</text>
<text x="162.1" y="144.4">4</text>
<text x="162.1" y="146.9">5</text>
<text x="162.1" y="149.4">6</text>
<text x="166.4" y="146">P1.03/NFC2/CK</text>
<text x="166.4" y="148.5">P1.04/AIN0/CK</text>
<text x="224.1" y="146.9">P2.00</text>
<text x="224.1" y="149.5">P2.01</text>
<text x="239.6" y="146.9">11</text>
<text x="239.6" y="149.4">12</text>
<text x="243.9" y="144.4">nRF54L15-QFAA</text>
<text x="245.2" y="148.5">P2.00</text>
<text x="142.8" y="152">P1.06/AIN2</text>
<text x="142.8" y="154.6">P1.07/AIN3</text>
<text x="162.1" y="152">7</text>
<text x="162.1" y="154.5">8</text>
<text x="166.4" y="151">P1.05/AIN1</text>
<text x="166.4" y="153.6">P1.06/AIN2</text>
<text x="224.1" y="152">P2.02</text>
<text x="224.1" y="154.6">P2.03</text>
<text x="239.6" y="152">13</text>
<text x="239.6" y="154.5">14</text>
<text x="245.2" y="151">P2.01/CK</text>
<text x="245.2" y="153.6">P2.02</text>
<text x="83.9" y="157.1">U3B</text>
<text x="83.9" y="159.7">nRF54L15-QFAA</text>
<text x="142.8" y="157.1">P1.08</text>
<text x="142.8" y="159.6">P1.09</text>
<text x="160.8" y="159.6">37</text>
<text x="162.1" y="157.1">9</text>
<text x="166.4" y="156.1">P1.07/AIN3</text>
<text x="166.4" y="158.7">P1.08/EXTREF/CLK16M/CK</text>
<text x="166.4" y="161.2">P1.09</text>
<text x="224.1" y="157.1">P2.04</text>
<text x="224.1" y="159.6">P2.05</text>
<text x="239.6" y="157.1">15</text>
<text x="239.6" y="159.6">16</text>
<text x="245.2" y="156.1">P2.03</text>
<text x="245.2" y="158.7">P2.04</text>
<text x="245.2" y="161.2">P2.05</text>
<text x="64.1" y="162.2">P0.00</text>
<text x="64.1" y="164.7">P0.01</text>
<text x="64.1" y="167.3">P0.02</text>
<text x="79.5" y="162.1">23</text>
<text x="79.5" y="164.7">24</text>
<text x="79.5" y="167.2">27</text>
<text x="85.1" y="163.7">P0.00</text>
<text x="85.1" y="166.3">P0.01</text>
<text x="142.8" y="162.2">P1.10</text>
<text x="142.8" y="164.7">P1.11/AIN4</text>
<text x="142.8" y="167.3">P1.12/AIN5</text>
<text x="160.8" y="162.1">38</text>
<text x="160.8" y="164.7">39</text>
<text x="160.8" y="167.2">40</text>
<text x="166.4" y="163.7">P1.10</text>
<text x="166.4" y="166.3">P1.11/AIN4/CK</text>
<text x="224.1" y="162.2">P2.06</text>
<text x="224.1" y="164.7">P2.07</text>
<text x="224.1" y="167.3">P2.08</text>
<text x="239.6" y="162.1">17</text>
<text x="239.6" y="164.7">18</text>
<text x="239.6" y="167.2">19</text>
<text x="245.2" y="163.7">P2.06/CK</text>
<text x="245.2" y="166.3">P2.07/SWO</text>
<text x="64.1" y="169.8">P0.03</text>
<text x="64.1" y="172.3">P0.04</text>
<text x="79.5" y="169.8">28</text>
<text x="79.5" y="172.3">29</text>
<text x="85.1" y="168.8">P0.02</text>
<text x="85.1" y="171.4">P0.03/CK</text>
<text x="85.1" y="173.9">P0.04/CK</text>
<text x="142.8" y="169.8">P1.13/AIN6</text>
<text x="142.8" y="172.3">P1.14/AIN7</text>
<text x="160.8" y="169.8">41</text>
<text x="160.8" y="172.3">42</text>
<text x="166.4" y="168.8">P1.12/AIN5/CK</text>
<text x="166.4" y="171.4">P1.13/AIN6</text>
<text x="166.4" y="173.9">P1.14/AIN7</text>
<text x="224.1" y="169.8">P2.09</text>
<text x="224.1" y="172.3">P2.10</text>
<text x="239.6" y="169.8">20</text>
<text x="239.6" y="172.3">21</text>
<text x="245.2" y="168.8">P2.08</text>
<text x="245.2" y="171.4">P2.09</text>
<text x="245.2" y="173.9">P2.10</text>
<text x="203" y="189.1">Title</text>
<text x="213.2" y="191.7">nRF54L15 SoC</text>
<text x="203" y="196.8">Size</text>
<text x="213.1" y="196.8">Document Number</text>
<text x="286.8" y="196.8">Rev</text>
<text x="205.5" y="199.3">A4</text>
<text x="213.2" y="199.3">NCK54L15SCH</text>
<text x="289.4" y="199.3">A</text>
<text x="203" y="205.7">Date:</text>
<text x="213.2" y="205.7">Thursday, May 29, 2025</text>
<text x="253.8" y="205.7">Sheet</text>
<text x="266.5" y="205.7">4</text>
<text x="274.1" y="205.7">of</text>
<text x="281.7" y="205.7">6</text>
</g>
<g font-size="1.8">
<text x="31.7" y="2">5</text>
<text x="90.1" y="2">4</text>
<text x="148.5" y="2">3</text>
<text x="206.8" y="2">2</text>
<text x="265.2" y="2">1</text>
<text x=".7" y="29.8">D</text>
<text x="295.1" y="29.8">D</text>
<text x=".7" y="81">C</text>
<text x="295.1" y="81">C</text>
<text x=".7" y="132.2">B</text>
<text x="295.1" y="132.2">B</text>
<text x=".7" y="183.4">A</text>
<text x="295.1" y="183.4">A</text>
<text x="31.7" y="209.3">5</text>
<text x="90.1" y="209.3">4</text>
<text x="148.5" y="209.3">3</text>
<text x="206.8" y="209.3">2</text>
<text x="265.2" y="209.3">1</text>
</g>
</svg>
